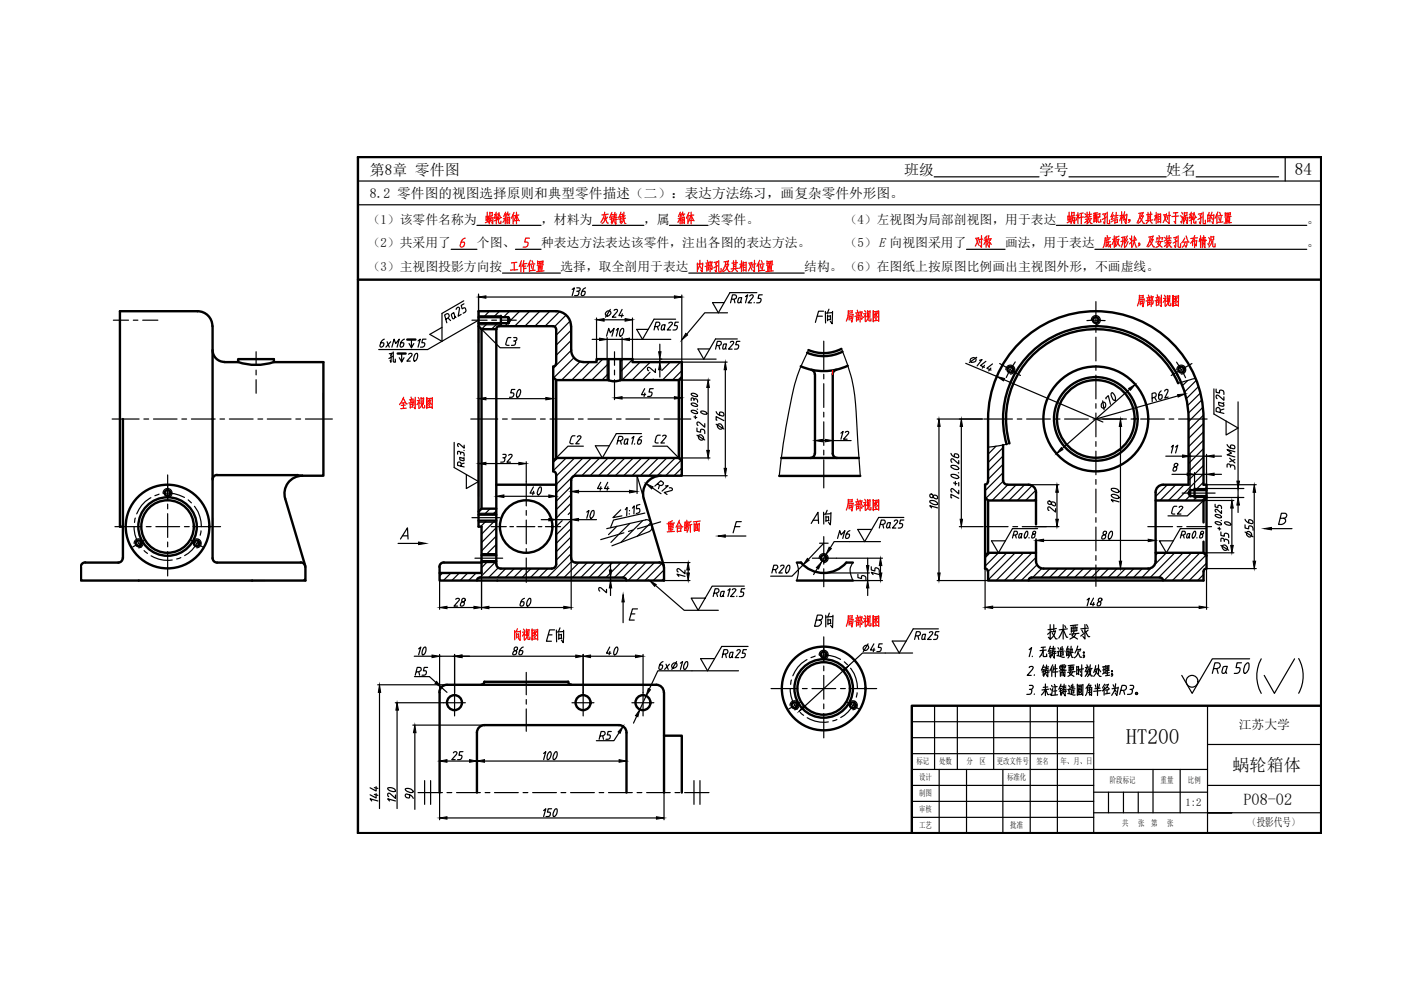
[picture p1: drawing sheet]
<svg xmlns="http://www.w3.org/2000/svg" width="297mm" height="210mm" viewBox="0 0 297 210" stroke-linecap="round" stroke-linejoin="round" font-family="sans-serif">
<g fill="none" stroke="#000" stroke-width=".51">
<path d="M45 69.1a3.2 3.2 0 0 0-3.1-3.1h-16.5v45.7h.7M45.1 69.2v49.1M45.1 74.2a2.52 2.52 0 0 0 2.5 2.5M47.6 76.8h2.9v-.7h7.6v.7h10.5v24.1h-4.5M50.5 76.8a12 12 0 0 0 7.6 0M101.5 69.2l.6 .6v38.1l-.6 .6M101.5 67.3h6.3M101.5 68.5h6.3M102.1 69.8h3.1v49.8M105.9 69.2h11.4M106.2 67v1.9M107.8 67.3l.3 .6-.3 .6z"/>
<path d="M117.3 69.2a.61 .61 0 0 1 .6 .6M117.3 80l.6 .6M117.3 77.8v22.1M117.9 77.1a.61 .61 0 0 1-.6 .6M117.9 66a3.2 3.2 0 0 1 3.2 3.1M117.9 66h-16.4v45.7h.6v9.8h-8.9M117.9 69.8v7.3M121.1 69.2v5M121.1 74.2a2.52 2.52 0 0 0 2.5 2.5M123.6 76.8h2.9v-.7h7.6v.7h10.5v24.1h-22.5a.95 .95 0 0 0-1 .9v16.5M129 76.1v4.5h-11.1M131.6 76.1v4.5h12.3"/>
<path d="M144.6 80l-.7 .6M172 78.4a.95 .95 0 0 1 .7 .9M172.8 79.4v16.8M177.3 78.4a.95 .95 0 0 0-.7 1v16.7a.95 .95 0 0 0 .9 1M178.4 74a8.2 8.2 0 0 1-7 .2M178.6 74.6a8.9 8.9 0 0 1-7.5 .2M179.7 77.5a12 12 0 0 1-9.9 .2M26.1 88.8v29.5M117.3 99.9a.61 .61 0 0 1 .6 .6M117.9 80.6v16.5M117.9 97.1l-.6 .6M117.9 97.1h26"/>
<path d="M129 80.6l1 .2 1.5-.2M143.9 80.6v16.5M143.9 97.1l.7 .6M165.6 97.1h16.5M172.7 96.1a.95 .95 0 0 1-.9 1M212.7 94.3v7.5a.95 .95 0 0 0 .9 1M213.4 94.2a19.7 19.7 0 0 1 16.2-24.9 19.7 19.7 0 0 1 22.4 19.5v14h-5.4M249.8 81.3a19 19 0 0 0-23.9-10.4 19 19 0 0 0-11.9 23.1M18.1 119.2a.95 .95 0 0 0-1 1M26 118.3a.95 .95 0 0 1-.9 1h-7M45.1 118.3a.95 .95 0 0 0 .9 1M46 100.7a.95 .95 0 0 0-.9 .9"/>
<path d="M46 119.3l17.8-.1a.95 .95 0 0 1 .9 1M46 100.7h17.1M60.5 105.8l4.2 14.2M63 100.7l1.1 .2a3.8 3.8 0 0 0-3.6 4.8M101.5 109.1h3.7M101.5 110.4h3.7M102.1 119.3l-8-.1a.95 .95 0 0 0-.9 1v2.9h47.6v-2.9M102.1 119h3.1M102.1 117.7h3.1M102.1 107.9h3.1M105.2 119.6a.95 .95 0 0 0 1 1M105.2 102.8h12.7"/>
<path d="M117.9 100.6v19M117.9 119.6a.95 .95 0 0 1-.9 1h-10.8M121.1 118.3a.95 .95 0 0 0 1 1h17.7M136.5 105.8l4.2 14.2M139.8 119.2a.95 .95 0 0 1 .9 1M140.1 100.9a3.8 3.8 0 0 0-3.6 4.8M165.2 100.9h17.2M169.8 119.3a6.3 6.3 0 0 0 9.6 0M179.5 119.3h1.3M208.8 102.7l.5-.2 .2-.4v-13.3a22.8 22.8 0 0 1 22.8-22.8 22.8 22.8 0 0 1 22.9 22.8v14h.6v17.8a.61 .61 0 0 0-.6 .6v1.9h-45.7v-1.9a.69 .69 0 0 0-.7-.6l.1-17.8M208.9 105.5l.6 .6v11.1l-.6 .6M209.5 106.1h10.2"/>
<path d="M209.5 117.2h10.2M213.6 102.8h4.5a1.59 1.59 0 0 1 1.6 1.6M219.7 119a1.59 1.59 0 0 0 1.5 1.6h22.2M219.7 114.6v4.4M245 106.1h10.2M245 117.2h10.2M245 119a1.59 1.59 0 0 1-1.6 1.6M246.6 102.8a1.59 1.59 0 0 0-1.6 1.6v14.6M252.3 103.9v1.3l-.3-.7zM252.3 103.9h3.5M252.3 105.2h3.5M253.3 103.6v1.9"/>
<path d="M255.2 106.1v4.7M255.2 114.8v2.4M255.2 117.2l.6 .6M255.8 105.5l-.6 .6M17.2 120.2v2.9h47.6v-2.9M101.7 122.5a.61 .61 0 0 0-.6 .6M101.8 122.5h30.4a.61 .61 0 0 1 .6 .6M168.9 123.1h11.9M246 122.5a.61 .61 0 0 1 .6 .6M246 122.5h-27.3a.61 .61 0 0 0-.6 .6M93.2 146.8v21.2M101.1 155.3v12.7"/>
<path d="M101.1 155.3a1.59 1.59 0 0 1 1.6-1.6h28.5a1.59 1.59 0 0 1 1.6 1.6M102.7 144.5a.61 .61 0 0 1-.6 .6M102.7 144.6l17.8-.1a.61 .61 0 0 0 .6 .6M132.8 155.3v12.7M139.2 145.2a1.59 1.59 0 0 1 1.5 1.6M139.2 145.2h-44.5a1.59 1.59 0 0 0-1.5 1.6M140.8 156h3.8v12M140.8 146.8v21.2"/>
<circle cx="214.2" cy="78.4" r=".61"/>
<circle cx="232.3" cy="67.9" r=".61"/>
<circle cx="250.5" cy="78.4" r=".61"/>
<circle cx="232.3" cy="88.8" r="11.1"/>
<circle cx="232.3" cy="88.8" r="8.9"/>
<circle cx="232.3" cy="88.8" r="8.2"/>
<circle cx="29.4" cy="115.2" r=".61"/>
<circle cx="35.5" cy="111.6" r="8.9"/>
<circle cx="35.5" cy="111.6" r="6.2"/>
<circle cx="35.5" cy="111.6" r="5.6"/>
<circle cx="35.5" cy="104.5" r=".61"/>
<circle cx="41.7" cy="115.2" r=".61"/>
<circle cx="111.6" cy="111.6" r="5.6"/>
<circle cx="174.6" cy="118.3" r=".61"/>
<circle cx="174.6" cy="138.8" r=".61"/>
<circle cx="96.4" cy="149" r="1.59"/>
<circle cx="123.6" cy="149" r="1.59"/>
<circle cx="136.3" cy="149" r="1.59"/>
<circle cx="168.5" cy="149.5" r=".61"/>
<circle cx="174.6" cy="146" r="8.9"/>
<circle cx="174.6" cy="146" r="6.2"/>
<circle cx="174.6" cy="146" r="5.6"/>
<circle cx="180.8" cy="149.5" r=".61"/>
</g>
<g fill="none" stroke="#000" stroke-width=".25">
<path d="M58.1 76.8h6.2M94.6 67.7a.87 .87 0 0 0 .6-.8l-.3-.4-.6 .3 .4 1.6M95 67.5l.5 .5M96.5 67.2l-.2 .3-.3 .1-.3-.8v-.2l.5-.3 .3 .9 .2 .1M96.7 65.6l.2-.4 .4-.1 .1 .3-.3 1.6 .7-.3M98.3 63.8l-4.6 2.6v6l-2.6-1.5 2.6-1.5M98.4 64.4l-.6 .4 .2 .7 .4-.2 .3 .2a.54 .54 0 0 1-.1 .7l-.4 .2M101.5 62.3v10.4M101.5 67.9l-10.8 6.2h-10.4M102.1 69.8l3.9 3.9h4.2M103 63h40M121.3 61.4l.5-.4-.5 1.7"/>
<path d="M122.3 61.8h.4v.6l-.2 .2-.7 .1M122.3 61h.5a.38 .38 0 0 1 .2 .5 .38 .38 0 0 1-.5 .3M124.1 61l-.6 .5-.2 1.1a.52 .52 0 0 0 .7-.2 .52 .52 0 0 0-.1-.6h-.4M125.5 72h1.6M126.5 67.4v8.7M128.7 71.6v4.5M131.9 71.6v4.5M133.5 72h8.7M134.1 67.4v8.7h17.7M134.1 76.8h6.2M138.7 67.7l-2.5 4.3-1.2-2.2h2.4M139.9 73v1.6"/>
<path d="M144.6 62.6v19.6M144.6 76.8h9.6M151.7 71.9l-2.5 4.2-1.2-2.1h2.5M153.8 78.4v20.9M155.1 63.4h.5a.48 .48 0 0 0 .5-.3 .48 .48 0 0 0-.3-.6h-.5l-.4 1.7M155.6 63.5l.2 .7M157 64l-.2 .2h-.4l.3-1.1h.6l-.3 .9 .2 .2M158.1 62.9l.4-.4-.4 1.7M158.9 62.8l.4-.3 .4 .2-.1 .4-1 1.1h.7M159.9 64.1v.1M160.5 62h-5.7l-2.5 4.3-1.2-2.1h2.4M161.6 62.5h-.7l-.2 .8h.5l.2 .4-.3 .5h-.7"/>
<path d="M25.4 84.1v4.7M25.4 97.9v7.4M68.6 83.4v1.3M96.3 93.8v5.3l5.2 3-2.6 1.5v-3M97.6 96.3l.2-.4 .4 .1 .2 .7M97.6 96.1a.36 .36 0 0 0-.2-.4 .36 .36 0 0 0-.4 .1v.5M97.8 98.8v-.4a.39 .39 0 0 0-.3-.4 .39 .39 0 0 0-.5 .2v.5l1.4 .3M98.4 95.5h.1M98.4 97.1l-.2 .1-.7-.2 .1 .6h.8l-.2-.4M98.4 94.4v.6l-1-.9a.31 .31 0 0 0-.4 .2 .31 .31 0 0 0 .2 .4M98.4 98.2l-.6 .2M101.5 84.1v4.7"/>
<path d="M101.5 97.9v7.4M103 98.3h7M103 84.5h12.7M105.2 88.8v16.8M111.6 97.9v4.2M117.3 84.1v4.7M123.7 94.6h-3.3l-2.5 2.5M130.3 83.4v1.3M131 93.5h.6a.48 .48 0 0 0 .5-.4 .48 .48 0 0 0-.4-.6h-.5l-.4 1.7M131.6 93.5l.1 .7M131.9 84.4h11.1M133 94l-.5 .2-.2-.3 .3-.8h.6l-.2 .9 .1 .2"/>
<path d="M134 92.9l.4-.4-.4 1.7M134.6 94.1l-.1 .1M136 91.9h-5.3l-3 5.2-1.5-2.6h3M136.1 92.5l-.5 .3-.3 .4-.1 .8 .3 .2 .3-.1 .2-.6v-.2l-.6-.1M138.4 94.6h3.1l2.4 2.5h6.6M143.9 80.6h6.6M144.6 83.4v1.3M146.5 85.6a.89 .89 0 0 1 1.4 .5 1.08 1.08 0 0 1-1.4-.5zM146.6 83.4a.81 .81 0 0 1 1.2 .7 1.16 1.16 0 0 1-1.3-.6zM147.1 84.9l.1-.3h.5l.2 .7M147.1 84.7a.32 .32 0 0 0-.2-.3 .32 .32 0 0 0-.4 .1v.4M150.1 82.2v13.3"/>
<path d="M172.8 93v3.2M174.4 93.4h.6M176.6 93v3.2M198.7 88.8h9.7M199.1 90.4v31.1M201.6 98.8a1.22 1.22 0 0 1 1.7 .5 1.08 1.08 0 0 1-1.6-.2zM201.6 96.1l.1 .2a1.64 1.64 0 0 0 1.5 .7l-.1-.6-.4-.2-.3 .1-.1 .5M203.3 97.6v.8l-1.3-1.1a.38 .38 0 0 0-.4 .3 .38 .38 0 0 0 .2 .4M203.8 90.4v19.7M212.4 80.3l21.4 9.2M237.6 90.4v28.6M239.5 82.5l-14.3 12.6"/>
<path d="M244.3 84.4l.5-.2a.48 .48 0 0 0 .3-.5 .48 .48 0 0 0-.4-.4l-.5 .1 .1 1.8M244.8 84.3l.4 .6M246.2 82.9l-.2 .1a1.48 1.48 0 0 0-.2 1.7l.4-.1 .2-.7-.1-.2-.6 .1M246.9 82.9l.5-.4 .2 .2v.4l-.6 1.3 .7-.2M249.1 98.3l-.1 .2a.41 .41 0 0 0 0 .4 .41 .41 0 0 0 .5 .1 .54 .54 0 0 1-.1 .7 .54 .54 0 0 1-.7 .1 .7 .7 0 0 1 .8-.9l.2-.5zM249.8 83.9l-17.4 4.9M252.3 96.3v7.6M252.3 96.7h3.5M255.8 96.3v7.6M257.4 87.8l5.1 2.9-2.5 1.5v-2.9M257.4 96.7h1.6M262.5 85.2v16.8"/>
<path d="M45.1 109.8v1.9M84.4 115.2h4.4M84.9 114.3l1.5-2.4 .1 2.4M85.3 113.6h1.1M106.8 105.2h9.6M114.8 110.2h1.6M117.9 104.8v1.3M117.9 109.8v1.9M117.9 110.2h3.2M119.9 107.9l-1.3 1.3M121.1 101.8v2.8M121.1 109.8v1.9"/>
<path d="M121.1 118.3v10.9M122.7 104.2h10.8M129.4 119.3v1.5M132.6 108.1l.4-.5-.1 1.7M133.4 108.9v.1M133.5 108.2v.1M134.1 107.7l.4-.4-.1 1.7M135.1 100.9v3.7M135.7 107l-.7 .1-.1 .8h.7l.1 .5-.2 .3-.6 .2M138.3 103.4l1.9 1.3M139.4 102.6l.5 .3a.49 .49 0 0 0 .6-.1 .49 .49 0 0 0 0-.6l-.4-.3-1.3 1.2M139.8 102.9l-.2 .7"/>
<path d="M140.6 119.3h5.7M141.1 103h.6l-1.3 1.1M141.9 103.4h.5l.2 .4-1.8 .6 .6 .4M144.4 100.9h9.8M153.8 113.7h4.3M155.8 111.7h1.1M157.2 110.6h-1.1l-.7 2.4M174.7 115.2l-3.3 3.4M175.2 117.5l-1 1.7M177.3 118.3h9.8M180.1 114.8h6.6M186.3 109.7l-3 5.1-1.5-2.5h3"/>
<path d="M203.4 111.7h5M214.9 113.4h.4a.42 .42 0 0 0 .4-.3 .42 .42 0 0 0-.2-.5h-.5l-.3 1.5M215.3 113.5l.2 .6M216.5 113.9l-.3 .2-.2-.1 .1-.7 .6-.2-.2 .8 .1 .2M217.6 112.7l.1-.1a.87 .87 0 0 1-.5 1.4 1.37 1.37 0 0 1 .4-1.3zM218.1 102.8h6.4M218.2 114v.1M219.1 112.7l-.2 .4 .4 .2a.48 .48 0 0 1 0 .6 .48 .48 0 0 1-.5 .2 .57 .57 0 0 1 0-.7 .57 .57 0 0 1 .6-.2 .31 .31 0 0 0 .2-.4 .31 .31 0 0 0-.5-.1zM219.4 111.7h5.1M219.7 114.2v3M220 112.1h-5.3l-3 5.1-1.5-2.5h3M221.3 114.6h22.1"/>
<path d="M235.6 105a1.11 1.11 0 0 1 1.6 .6 1.35 1.35 0 0 1-1.6-.6zM235.7 103.6a1.04 1.04 0 0 1 1.5 .7 1.35 1.35 0 0 1-1.6-.6zM236 106.4l-.4-.5 1.7 .5M245 114.2v3M248.5 100.6h3.2M250.5 113.4h.4a.42 .42 0 0 0 .4-.3 .42 .42 0 0 0-.2-.5h-.5l-.3 1.5M250.9 113.5l.2 .6M252.1 113.9l-.3 .2-.2-.1 .1-.7 .6-.2-.2 .8 .1 .2M253.2 112.7l.1-.1a.87 .87 0 0 1-.5 1.4 1.37 1.37 0 0 1 .4-1.3zM253.3 100.2v3.4M253.3 100.6h2.5M253.8 114v.1"/>
<path d="M254.7 112.7l-.2 .4 .4 .2a.48 .48 0 0 1 0 .6 .48 .48 0 0 1-.5 .2 .56 .56 0 0 1 0-.6 .56 .56 0 0 1 .6-.3l.2-.4-.2-.2zM255.2 117.2h6.4M255.6 112.1h-5.3l-3 5.1-1.5-2.5h3M255.6 102.8h10.7M255.8 105.5h7.9M255.8 103.6h7.9M257.4 100.6h1.6M257.6 106.9v.6l.6 .1 .1-.4h.4l.2 .2 .1 .5M259 108.3v.6l-.9-.8-.3-.1-.2 .3 .2 .3M261.2 107.7v7.9M261.6 106.1h-6.4l-3.5 3.3h-4.1M262.5 103.6v1.9"/>
<path d="M262.5 107.1v1.6M265.9 104.4v14.6M269.6 112.1h4.3M271.5 109.9h.8a.57 .57 0 0 0 .5-.4 .57 .57 0 0 0-.2-.6l-.9-.1-.6 2.4a1.39 1.39 0 0 0 1.5-.6v-.4l-.5-.3M53 123.1h3.2M93.2 123.1v6.1M93.2 138.8v8M93.2 139.1h3.2M96.4 138.8v8M97.9 139.1h24.2M102.1 120.8v8.4M103.7 128.8h15.8"/>
<path d="M123.6 138.8v8.6M125.2 139.1h9.5M129 122.5h3.2M129 123.1h3.2M132.1 127.6v4.4M133.8 130.2h.8M135.2 129.1h-1.1l-.7 2.4h1.1M136.3 138.8v8M140.6 123.1h5.7M151.4 125.8a.89 .89 0 0 0 1-.4l-.1-.5-.7-.1-.4 1.7M151.9 125.8l.2 .7M153 137.1l-3 5.1-1.5-2.6h3"/>
<path d="M153.3 126.3l-.3 .2-.2-.1 .1-.8 .1-.2h.6l-.3 .9 .1 .2M154.3 125.2l.5-.4-.5 1.7M155.3 125l.3-.2 .4 .2-1.1 1.5h.7M156.2 126.4v.1M157.8 124.3h-6.8l-3 5.1-1.5-2.6h3M157.9 124.8h-.7l-.2 .7h.5l.2 .4a.51 .51 0 0 1-.5 .6h-.5M173.3 120.5l-.8 1.3M174.7 123.1h12.4M174.7 121.5h9.6M184 124.7v1.6M193.5 138.5h-10.6l-3 2.7M193.6 133.3l-2.9 5.2-1.5-2.6h2.9"/>
<path d="M198.7 123.1h10.8M208.9 120.6v8.6M210.5 128.8h43.7M218.2 137.7l.5-.4-.5 1.9M218.9 139.1l-.1 .1M220.8 138.9l-.4 .4M221.9 138.7v.5h-.6l-.1-.1M222.6 138v1.2M222.9 138.8l-.3 .5M223.3 137l-.2 1.6-.4 .9M223.5 138.2v1.4l-.2-.3M224.4 138.5l-.1 .5 1.4 .3"/>
<path d="M226.9 138.9l-.5 .6M227 138.4l.3 1h.2M228.6 138.4l.4 .9h.3M228.6 138l-.2 .8-.6 .7M229.9 139v.4h-.3M232.4 120.6h5.6M255.6 120.6h10.7M255.8 120.6v8.6M265 139.7h-8l-4.2 7.3-2.2-3.8M267.4 139.7a7.5 7.5 0 0 0 0 7.3M274.5 139.7l-4.3 7.3-2.2-3.8M275.3 139.6a7.6 7.6 0 0 1 0 7.4"/>
<path d="M80.1 145.2h14.7M80.5 146.8v24.6M83.8 149h10.2M84.2 149v22.4M87.5 153.7h15.2M88 155.3v16.3M93.6 145.7l1.2 1.1M115.3 159.8l.4-.4-.4 1.7M116.5 159.4h.1a1.08 1.08 0 0 1-.5 1.6 1.61 1.61 0 0 1 .4-1.6zM117.8 159.4h.1a1.08 1.08 0 0 1-.5 1.6 1.46 1.46 0 0 1 .4-1.6zM135 151.9l-.7 1.4M137 147.6l-1.3 2.8"/>
<path d="M140.6 140.3l-.2 .1a1.27 1.27 0 0 0-.5 1.5 .56 .56 0 0 0 .5-.3 .56 .56 0 0 0-.1-.6h-.4M141.2 140.8l.5 1.1M141.9 140.8l-1 1.1M142.6 140.8l.6-.3a.55 .55 0 0 1 .1 1 .55 .55 0 0 1-.9-.3zM143.5 140.3l-1.1 1.6M144.3 140.6l.4-.3-.4 1.6M145.4 140.4l.3-.1a1.22 1.22 0 0 1-.6 1.6 1.08 1.08 0 0 1 .3-1.5zM156.6 142.2h-17.1l-1.8 3.9M178.8 142.2l-8.2 7.6M218.2 141.5l.4-.2 .5 .2-.2 .4-1.1 1.3h.8M218.3 146.2l.4 .1v.6a.77 .77 0 0 1-1 .3M218.3 145.3h.5a.46 .46 0 0 1 .2 .6 .46 .46 0 0 1-.5 .3"/>
<path d="M219.3 143.1v.1M219.3 147.1v.1M221.2 142v1.2M221.3 141l-.5 1.1M221.4 142.4l-.5 .1M221.4 141.9l-.4 .1M221.4 142.8l-.2 .4M221.5 141.4l-.4 .1M221.6 146.2l-.8 1.1M221.6 145v2.5M221.7 142.7l.1 .3M221.7 146.2l.5 1.1h.2"/>
<path d="M221.9 141l-.3 1.5-.3 .9M222.2 142.2v1.3l-.3-.3M222.2 145.7h-1M222.2 141.7l-.6 .1M222.3 141.4l-.7 .1M222.4 146.1l-1.5 .2M222.4 142.1l-.9 .1M222.4 142.5l-.7 .1M222.7 146l.2 .3M223 145.3l.1 .4M223 141.5v1.9M223.2 146l-.3 1.5-.2-.4"/>
<path d="M223.2 141l-.6 1.2M223.5 141.3l-.3 1.1M223.5 145.1l.3 .4M223.7 145.6v1.7M223.8 140.9v2.6M224.1 146.5h-.7M224.1 141.8h-.7M224.1 145.6l-.8 .1M224.2 147.3l-1.1 .1M224.3 142.4l-1.1 .1M224.7 141.2l-.1 .5M224.8 142.5v.9"/>
<path d="M224.9 146v1.2l.2-.4M224.9 145.1l-.4 1.1M225.1 141.6l-.3 .1M225.1 141.9l-.3 .1M225.1 146.4l-.5 .1M225.1 146h-.4M225.2 145.5l-.4 .1M225.3 141v1M225.3 142.2l-.1 1.1M225.4 146.8l.1 .3M225.5 142.5v.8M225.6 145.1l-.2 1.5-.5 .9"/>
<path d="M225.7 141.8l-.2 .1M225.7 141l-.8 .1M225.7 141.5l-.2 .1M225.8 142.4l-.1 1-.1-.2M225.8 142.5l-1 .1M225.8 146.2v1.4l-.2-.3M225.9 141.2l-1.2 .2M226 141.1l-.2 .4M226 145.8l-.7 .1M226 145.4l-.8 .2M226 142.1l-1.4 .2M226.1 146.1l-.9 .1"/>
<path d="M226.1 146.5l-.6 .1M226.4 147.1h.2M226.6 145.3l.2 .4M226.7 141.4v.9M226.8 146l-.2 1.1 1.4 .2M226.8 142.8l.9 .6M226.8 146.1l-.4 .1M226.9 141.1v.9M227.1 142.1l-.3 .8M227.1 146.4v.7M227.2 145.3l-.2 .7M227.3 141v1"/>
<path d="M227.4 142.4l-.3 .6-.7 .4M227.4 145.1v1M227.6 142l-.9 .1M227.6 141.4v.6M227.6 141.5h-.9M227.7 146.4l-.6 .1M227.7 146.4l-.1 .5M227.7 146.9l-.6 .1M227.7 141l-1.2 .1M227.7 145.7h-.6M227.9 146l-1 .2M228 142.4l-1.6 .2"/>
<path d="M228.3 141.3v1.7M228.4 147.3l1.1-.1 .1 .2M228.4 145.1v2.3M228.6 142l-.3 .1M228.7 141.4h-.4M228.7 141.3v1.7M228.7 146v.8M228.7 142.8l-.4 .1M228.8 145.5v.5M228.9 142.1l.2 .4M229 146.3l-.2 .7-.2 .2M229 146.7l.3 .4"/>
<path d="M229.3 145.4v.5l-.5 .1M229.3 145.5l-.5 .1M229.3 146.1l-.6 .1M229.3 146v.7M229.3 141v2.4l-.3-.4M229.6 145.2l-1.2 .1M229.6 145.1v2.3M229.7 141.8l-.9 .1M230.3 142.3l.4 .7M230.4 141.7l-.3 .7M230.4 141l.2 .4M230.6 145.9l.9-.2-.1 1.8-.2-.3"/>
<path d="M230.6 145.7l-.2 1.4-.2 .4M230.7 142l-.2 .6-.4 .8M230.7 141.7l.1 .3M230.9 145l-.7 1M231 142.2l.3 1.1h.3M231 141.4l-.9 .1M231 145.9v1.5M231.2 141l-.4 1.5M231.3 145.3l-.6 .1M231.3 145.3l-.3 .5M231.3 146.2l-.6 .1M231.3 146.8h-.6"/>
<path d="M231.3 141.8l-.3 1.2-.4 .5M231.5 141.7l-.5 .1M232.1 142.2l1.1 1.2h.3M232.2 145.2l.2 .5M232.3 141.1l-.4 1.5M232.6 141.8l-.4 .1M232.6 141.7l-.3 1.2-.4 .5M232.7 145v2.5M232.9 141v1.9M233 141.8l.4 .6M233.1 145.1l-.2 .9M233.2 145.9l-1.1 .1"/>
<path d="M233.5 146.4l-1.6 .2M233.8 146.5l.3-.5v1.4M234 141.4v1.3M234.2 145.1l-.4 .8M234.3 145.7l-.2 .3M234.3 141.3l-.5 .1M234.3 141.9l-.5 .2M234.4 141.1l.1 1.3M234.4 142.5l-.6 .4M234.7 145.7l.5 .3M234.7 146.3v.8M234.8 141.2v2"/>
<path d="M234.9 145.1l-.5 .2M235 141.6l-.4 .1M235 145.1l-.7 1M235.1 141.1v1M235.1 141.2l-.6 .1M235.1 146.2l-.7 .1M235.1 142.1l-.6 .1M235.2 142.6l-.8 .2M235.3 143.2l-.9 .1M235.3 147l-1 .1M235.8 143h.1M235.8 142.4h.1"/>
<path d="M235.9 143l-.1 .3-.2 .1M236 145.2l.2 .5M236.5 146.3l.2 .4M236.5 145l-.3 1.5-.5 .9M237.1 145.8l-1.3 .2M237.1 145.7l-.3 1.8-.3-.5M237.7 146.4h.5a.54 .54 0 0 0 .6-.5 .54 .54 0 0 0-.4-.6h-.5l-.5 1.9M238.2 146.5l.2 .7M239.6 146.2l.5 .2a.75 .75 0 0 1-.3 .7 .75 .75 0 0 1-.8 .1M239.6 145.3h.5a.46 .46 0 0 1 .2 .6 .46 .46 0 0 1-.5 .3M82.3 167a1.04 1.04 0 0 1 1.5 .8 1.35 1.35 0 0 1-1.6-.7zM82.6 169.8l-.4-.4 1.6 .4"/>
<path d="M83.8 168.6v.7l-1.1-1-.3-.1-.2 .4 .2 .3M93.2 168v5.8M94.8 173.4h44.4M102.7 161.4h28.6M140.8 168v5.8"/>
<circle cx="235.8" cy="142.3" r=".11"/>
<circle cx="235.8" cy="143" r=".11"/>
<circle cx="235.8" cy="142.3" r=".06"/>
<circle cx="235.8" cy="143" r=".06"/>
<circle cx="241" cy="147" r=".23"/>
<circle cx="241" cy="147" r=".19"/>
<circle cx="252.7" cy="144.4" r="1.25"/>
</g>
<g fill="#000" stroke="#000" stroke-width=".21">
<path d="M101.5 63l1.5-.3v.5zM139.6 74.6h.6l-.3 1.5zM143 62.7l1.6 .3-1.6 .2zM153.8 76.8l.2 1.6h-.5zM101.5 98.3l1.5-.3v.5zM101.5 84.5l1.5-.2v.5zM110 98l1.6 .3-1.6 .2zM115.7 84.3l1.6 .2-1.6 .3zM130.3 84.4l1.6-.3v.5zM143 84.1l1.6 .3-1.6 .2zM149.8 95.5h.6l-.3 1.6zM150.1 80.6l.3 1.6h-.6z"/>
<path d="M153.5 99.3h.5l-.2 1.6zM172.8 93.4l1.6-.2v.5zM175 93.2l1.6 .2-1.6 .3zM199.1 88.8l.2 1.6h-.5zM203.8 88.8l.3 1.6h-.5zM225 94.9l.4 .4-1.4 .9zM239.3 82.4l1.4-.9-1 1.2zM249.7 83.7l1.6-.2-1.5 .7zM255.8 96.7l1.6-.2v.5zM88.8 114.9l1.5 .3-1.5 .3zM105.2 105.2l1.6-.3v.6zM116.4 109.9l1.5 .3-1.5 .2z"/>
<path d="M116.4 104.9l1.5 .3-1.5 .3zM121.1 104.2l1.6-.2v.5zM121.1 110.2l1.6-.3v.5zM133.5 104l1.6 .2-1.6 .3zM137 102.6l1.5 .6-.3 .5zM152.2 113.7l1.6-.3v.5zM171.2 118.4l.4 .4-1.3 .9zM175.8 116l.5 .3-1.1 1.2zM203.6 110.1h.5l-.3 1.6zM219.7 114.6l1.6-.3v.5zM224.1 102.8l.3 1.6h-.6zM223.8 110.1h.6l-.3 1.6z"/>
<path d="M237.3 119h.5l-.2 1.6zM243.4 114.3l1.6 .3-1.6 .2zM251.7 100.3l1.6 .3-1.6 .2zM255.8 100.6l1.6-.3v.5zM261.2 106.1l.3 1.6h-.6zM262.5 105.5l.3 1.6h-.6zM262.2 102h.6l-.3 1.6zM265.7 119h.5l-.3 1.6zM265.9 102.8l.3 1.6h-.5zM268 112.1l1.6-.3v.5zM93.2 128.8l1.6-.2v.5zM96.4 139.1l1.5-.2v.5z"/>
<path d="M100.5 128.6l1.6 .2-1.6 .3zM102.1 128.8l1.6-.2v.5zM119.5 128.6l1.6 .2-1.6 .3zM122.1 138.9l1.5 .2-1.5 .3zM123.6 139.1l1.6-.2v.5zM129.2 120.8h.5l-.3 1.7zM132.1 126.1l.3 1.5h-.5zM134.7 138.9l1.6 .2-1.6 .3zM174.2 119.2l-.6 1.4-.5-.3zM198.8 121.5h.5l-.2 1.6zM208.9 128.8l1.6-.3v.5zM254.2 128.5l1.6 .3-1.6 .2z"/>
<path d="M80.5 145.2l.2 1.6h-.5zM84.2 149l.3 1.6h-.6zM88 153.7l.2 1.6h-.5zM92.6 144.5l1 1.2-1.4-.8zM135.7 150.4l-.5 1.6-.5-.2zM137.4 146l.5 .2-.9 1.4zM170.4 149.5l.4 .4-1.4 .9zM178.6 142.1l1.3-.9-1 1.2zM93.2 173.4l1.6-.2v.5zM101.1 161.4l1.6-.3v.5zM131.3 161.1l1.5 .3-1.5 .2zM139.2 173.2l1.6 .2-1.6 .3z"/>
</g>
<!-- layer: 0 -->
<g fill="none" stroke="#000" stroke-width=".25">
<path d="M75.9 38.4h204.2M198.1 37.5h22.2M226.6 37.5h20.7M253.6 37.5h17.5M272.5 33.3v5.1M75.9 43.4h204.2M95.7 52.9h5.4M101.1 47.8h13.6M106.5 57.9h12.3M125.6 47.8h10.9M146 57.9h24.5M224 47.8h53.1"/>
<path d="M232.1 52.9h45M101.5 67h4.7M101.5 68.9h4.7M103.4 68.5l-1.3 1.3M103.7 66l-1.2 1.3M105.5 68.5l-1.3 1.3M105.9 66l-1.3 1.3M107.6 68.5l-.6 .7M108 66l-1.2 1.3M110.2 66l-2.2 2.2M112.3 66l-3.2 3.2M114.5 66l-3.2 3.2"/>
<path d="M116.6 66l-3.2 3.2M118.6 66.1l-3 3.1M120 66.8l-2.4 2.4M120.9 68.1l-3 3M121.1 70l-3.2 3.2M121.1 72.2l-3.2 3.1M121.1 74.3l-3.8 3.8M121.7 75.8l-4.3 4.3M123 76.7l-3.9 3.9M125 76.8l-3.8 3.8M127.8 76.1l-4.5 4.5M128.7 76.1v4.5"/>
<path d="M129 77l-3.5 3.6M129 79.2l-1.4 1.4M131.9 76.1v4.5l3.8-3.8M132.1 76.1l-.5 .6M134.1 76.2l-2.5 2.6M137.8 76.8l-3.8 3.8M142.1 76.8l-1.8 1.8M144.3 76.8l-3.9 3.8M144.6 78.6l-2 2M154.2 66.3h-4.8l-3.8 4.6M171.4 74.2a34.4 34.4 0 0 0-3.5 9.7l-1.8 10.2-.9 6.8M178.4 74a34.7 34.7 0 0 1 3.1 13.2l.9 13.7"/>
<path d="M213.3 78.4a.95 .95 0 0 1 .9-1 .95 .95 0 0 1 1 1 .95 .95 0 0 1-1 .9M231.4 67.9a.95 .95 0 0 1 .9-1 .95 .95 0 0 1 1 1 .95 .95 0 0 1-1 .9M249.5 78.4a.95 .95 0 0 1 .9-1 .95 .95 0 0 1 1 1 .95 .95 0 0 1-.9 .9M118.3 97.1l-1 .9M120 97.1l-2.7 2.7M121.8 97.1l-3.9 3.9M123.6 97.1l-5.7 5.6M125.4 97.1l-7.5 7.4M127.2 97.1l-3.9 3.8M128.9 97.1l-3.8 3.8M130.7 97.1l-3.8 3.8M132.5 97.1l-3.8 3.8"/>
<path d="M134.3 97.1l-3.8 3.8M136 97.1l-3.8 3.8M137.8 97.1l-3.8 3.8M139.6 97.1l-3.8 3.8M141.4 97.1l-3.8 3.8M143.2 97.1l-3.9 3.8M144.4 97.6l-3.3 3.3M144.6 99.2l-1.7 1.7M211.2 94.6l-1.7 1.7M212.7 94.9l-3.2 3.2M212.7 96.7l-3.2 3.2M212.7 98.5l-3.2 3.1"/>
<path d="M214 94l-2.2 .5-2.3 .3M251.8 80.7l-1.1 1.1M253.5 80.2l-3.7 1.1M253.6 80.6l-2.5 2.5M254.1 81.9l-2.6 2.6M254.5 83.3l-2.7 2.7M254.8 84.8l-2.8 2.8M255 86.3l-3 3.1M255.2 88l-3.2 3.2M255.2 89.8l-3.2 3.1M255.2 91.6l-3.2 3.1M255.2 93.3l-3.2 3.2"/>
<path d="M255.2 95.1l-3.2 3.2M255.2 96.9l-3.2 3.2M255.2 98.7l-3.2 3.1M28.4 115.2a.95 .95 0 0 1 1-1 .95 .95 0 0 1 .9 1 .95 .95 0 0 1-.9 .9M34.6 104.5a.95 .95 0 0 1 .9-.9 .95 .95 0 0 1 1 .9 .95 .95 0 0 1-1 1M40.8 115.2a.95 .95 0 0 1 .9-1 .95 .95 0 0 1 1 1 .95 .95 0 0 1-1 .9M101.5 108.8h3.7M101.5 110.7h3.7M102.1 119.3h3.1M102.1 117.4h3.1M102.1 107.9l-.6 .6M103.2 110.4l-1.3 1.3"/>
<path d="M103.5 119l-1.4 1.4M103.9 107.9l-1.3 1.2M104.9 110.4l-2.8 2.9M105.2 115.4l-2.2 2.3M105.2 108.3l-.8 .8M105.2 111.9l-3.1 3.1M105.2 113.7l-3.1 3.1M105.2 117.2l-.4 .5M105.2 119l-3.4 3.5M118.6 109.2l-.7 .6M119.2 110.4l-1.3 1.2M121.1 103.1l-3.2 3.2"/>
<path d="M121.1 104.9l-3.2 3.2M121.1 106.7l-1.3 1.3M121.1 108.4l-.6 .7M121.1 110.3l-3.2 3.1M121.1 112l-3.2 3.2M121.1 113.8l-3.2 3.2M121.1 115.6l-3.2 3.2M121.1 117.4l-5.1 5.1M121.3 118.9l-3.5 3.6M122.8 119.3l-3.2 3.2M124.5 119.3l-3.1 3.2M126.3 119.3l-3.2 3.2"/>
<path d="M128.1 119.3l-3.2 3.2M129.9 119.3l-3.2 3.2M130.8 111.6l-1.8 1.8M131.6 108.1l-1.7 1.7 2-.4M131.6 119.3l-3.1 3.2M133.4 119.3l-3.2 3.2M133.5 111l-4 4M135.1 100.9l1.4 4.9M135.2 119.3l-3.2 3.2M136.3 110.4l-4.6 4.6M136.7 108.8l-6.6 1.5-.7 1.6M136.9 110.2a.95 .95 0 0 1 1.1 .7"/>
<path d="M136.9 110.2l-8.3 1.9M137 119.3l-3.8 3.8M137.7 112.7l-8 3M138 110.8l-2.9 2.9M138.2 111.5a.95 .95 0 0 1-.6 1.2M138.8 119.3l-3.9 3.8M140.4 119.5l-3.7 3.6M173.7 118.4a.95 .95 0 0 1 .9-1 .95 .95 0 0 1 1 .9 .95 .95 0 0 1-1 1M173.8 115.2h1.8M180.8 119.3a3.3 3.3 0 0 0 0 3.8M209.9 117.2l-1 1.1M211.7 117.2l-2.8 2.8"/>
<path d="M212.7 100.2l-3.8 3.8M212.7 102l-3.7 3.6M213.5 117.2l-4 4M213.7 102.8l-3.4 3.3M215.3 117.2l-5.8 5.8M215.5 102.8l-3.4 3.3M217 117.2l-5.8 5.9M217.2 102.8l-3.3 3.3M218.8 103l-3.1 3.1M218.8 117.2l-5.8 5.9M219.6 104l-2.1 2.1M219.7 105.7l-.5 .4"/>
<path d="M219.7 118.2l-5 4.9M219.9 119.7l-3.4 3.4M245.5 117.2l-.5 .5M247.3 117.2l-2.4 2.5M247.5 102.8l-2.5 2.5M249.1 117.2l-5.2 5.3M249.3 102.8l-3.4 3.3M250.9 117.2l-5.3 5.3M251.1 102.8l-3.4 3.3M252.6 117.2l-5.8 5.9M253.3 103.6h2.5M253.3 105.5h2.5"/>
<path d="M254 105.2l-.9 .9M254.4 117.2l-5.8 5.9M255.2 100.4l-5.7 5.7M255.2 102.2l-1.7 1.7M255.7 117.7l-5.4 5.4M255.8 105.2l-1 .9M255.8 103.4l-.5 .5M255.8 119.4l-3.7 3.7M64.8 122.6l-.5 .5M93.8 121.5l-.6 .6M95.6 121.5l-1.6 1.6M97.4 121.5l-1.6 1.6"/>
<path d="M99.2 121.5l-1.6 1.6M101 121.5l-1.7 1.6M105.6 120.4l-2 2.1M107.2 120.6l-1.8 1.9M109 120.6l-1.9 1.9M110.8 120.6l-1.9 1.9M112.6 120.6l-1.9 1.9M114.4 120.6l-1.9 1.9M116.1 120.6l-1.9 1.9M139 124.1l6.1 5.3h7.2M140.8 120.8l-2.3 2.3M140.8 122.6l-.5 .5"/>
<path d="M173.7 138.8a.95 .95 0 0 1 .9-.9 .95 .95 0 0 1 1 .9 .95 .95 0 0 1-1 1M220.9 120.5l-2 2M222.6 120.6l-1.9 1.9M224.4 120.6l-1.9 1.9M226.2 120.6l-1.9 1.9M228 120.6l-2 1.9M229.7 120.6l-1.9 1.9M231.5 120.6l-1.9 1.9M233.3 120.6l-1.9 1.9M235.1 120.6l-1.9 1.9M236.8 120.6l-1.9 1.9M238.6 120.6l-1.9 1.9"/>
<path d="M240.4 120.6l-1.9 1.9M242.2 120.6l-1.9 1.9M244.1 120.4l-2 2.1M255.2 121.8l-1.3 1.3M167.5 149.6a.95 .95 0 0 1 .9-1 .95 .95 0 0 1 1 .9 .95 .95 0 0 1-.9 1M179.9 149.6a.95 .95 0 0 1 .9-1 .95 .95 0 0 1 1 .9 .95 .95 0 0 1-1 1M193.3 159.8h38.6M193.3 156.4h38.6M193.3 153h38.6M198.1 149.6v13.5M203 149.6v13.5M210.7 149.6v13.5"/>
<path d="M218.4 149.6v27M224.2 149.6v27M231.9 149.6v27M256 157.8h24.1M256 149.6v27M193.3 166.5h38.6M193.3 173.3h38.6M193.3 169.9h38.6M193.3 163.1h62.7M199.1 163.1v13.5M204.9 163.1v13.5M212.6 163.1v13.5"/>
<path d="M231.9 172.3h48.2M231.9 168h24.1M235 168v4.3M238.2 168v4.3M241.3 168v4.3M244.5 163.1v9.2M250.2 163.1v9.2M256 166.5h24.1M261.2 172.3h-5.2h5.2"/>
</g>
<g fill="none" stroke="#000" stroke-width=".25">
<path d="M24 67.9h3.2M28.3 67.9h.9M30.3 67.9h3.2M54.3 74.6v2.9M54.3 78.5v1M100.1 67.9h3.2M104.3 67.9h1M106.3 67.9h3.2M130.3 74.6v2.9M130.3 78.5v1M174.7 72.3v6M174.7 79.4v.9"/>
<path d="M211.9 77.1l4.5 2.5M215.3 76.7l-2 3.3M230.4 68h3.9M232.4 64v4.4M232.4 69.5v1M232.4 71.5v5M232.4 77.5v1M232.4 79.5v5.1M249.5 76.8l1.9 3.3M252.7 77.1l-4.4 2.5M23.8 88.8h5.7M30.5 88.8h1"/>
<path d="M32.5 88.8h5M38.6 88.8h1M40.6 88.8h5M46.6 88.8h1M48.6 88.8h5.1M54.3 80.5v2.9M54.7 88.8h1M56.7 88.8h5M62.7 88.8h1M64.8 88.8h5.7M99.8 88.8h5.7M106.5 88.8h1.1"/>
<path d="M108.5 88.8h5.1M114.6 88.8h1M116.6 88.8h5.1M122.6 88.8h1M124.7 88.8h5M130.3 80.5v2.9M130.7 88.8h1M132.7 88.8h5M138.8 88.8h1M140.8 88.8h5.7M174.7 81.4v5M174.7 87.4v1"/>
<path d="M174.7 89.4v5M174.7 95.4v1.1M174.7 97.5v5.9M208.6 88.8h6.1M215.7 88.8h.9M217.7 88.8h5M223.7 88.8h1M225.7 88.8h5M232.4 87.6v5M232.4 93.6v1M232.4 95.7v5M239.8 88.8h1"/>
<path d="M241.8 88.8h5.1M247.9 88.8h1M249.9 88.8h6M24.4 111.7h5.6M28.4 111.7a6.7 6.7 0 0 0 1.5 4.3M28.7 109.8l-.2 1M30.6 116.7l.7 .6M30.6 114.6l-2.5 1.4M31 111.7h1M32 105.5a6.3 6.3 0 0 0-3 3.5M32 117.8a6.6 6.6 0 0 0 4.5 .9M33 111.7h5.1"/>
<path d="M33.7 104.8l-.9 .3M34.6 104.6a7.3 7.3 0 0 1 4.5 .9M35.5 100.7v5.2M35.5 106.9v1M35.5 108.9v5M35.5 114.9v1M35.5 117v5.1M38.3 118.2l-.8 .3M39.1 111.7h1M39.9 106l.7 .6M40.6 114.6l2.4 1.4M41.1 111.7h5.7"/>
<path d="M41.2 107.3a6.4 6.4 0 0 1 1.5 4.4M42.1 114.4a6.9 6.9 0 0 1-3 3.4M42.6 112.6l-.2 .9M100.1 109.8h5.8M100.7 118.3h5.9M104.1 111.7h3.2M108.1 111.7h.8M109.6 111.7h3.8M111.6 108.2v1M111.6 110.3v5M111.6 116.3v1M111.6 118.3v5.2"/>
<path d="M114.1 111.7h.8M115.6 111.7h3.3M132.3 113l-4.9 1.4M134.2 112.4l-.9 .3M140.1 110.6l-4.9 1.5M172.2 118.3h5.1M174.7 113.8v3.8M174.7 118.6v1M208.6 111.7h5.1M214.7 111.7h1.1M216.7 111.7h5.2M232.4 101.7v1"/>
<path d="M232.4 103.7v5M232.4 109.8v.9M232.4 117.8v1M232.4 119.8v4.5M243.4 111.7h5.2M249.6 111.7h1M250.6 104.5h7M251.6 111.7h5.3M171.1 139.9a6.3 6.3 0 0 0-3 3.4M172.8 139.1l-.9 .3M173.7 138.9a7.3 7.3 0 0 1 4.5 .9M174.7 120.6v3.8"/>
<path d="M174.7 135v5.2M94 149h4.7M96.4 146.8v5M111.6 142.6v4.7M111.6 148.3v1M111.6 150.3v4.8M121.3 149h4.6M123.6 146.8v5M134 149h4.6M136.3 146.8v5M163.5 146h5.6M167.5 146a6.9 6.9 0 0 0 1.5 4.4"/>
<path d="M167.8 144.2l-.2 .9M169.7 151l.7 .7M169.7 148.9l-2.5 1.4M170.1 146h1M171.1 152.2a6.6 6.6 0 0 0 4.5 .9M172.2 146h5M174.7 141.2v1M174.7 143.2v5M174.7 149.3v1M174.7 151.3v5.1M177.4 152.6l-.8 .3M178.2 146h1"/>
<path d="M179 140.3l.7 .7M179.7 148.9l2.4 1.4M180.2 146h5.7M180.3 141.7a6.4 6.4 0 0 1 1.5 4.3M181.3 148.7a6.7 6.7 0 0 1-3 3.4M181.7 146.9l-.1 .9M88.6 168h5.2M94.8 168h1M96.8 168h5M102.9 168h1M104.8 168h5.1M110.9 168h1"/>
<path d="M112.9 168h5.1M118.9 168h1.1M121 168h5M127 168h1M129 168h5.1M135.1 168h1M137.1 168h5M143.1 168h1M145.1 168h5.2"/>
</g>
<!-- layer: 0 -->
<path d="M137.7 123.1l1.4 .8-.3 .4z" fill="#000" stroke="#000" stroke-width=".21"/>
<path d="M75.9 33.3h204.2v143.3h-204.2zM75.9 59.3h204.2M280.1 149.6h-86.8v27" fill="none" stroke="#000" stroke-width=".51"/>
<path d="M91.3 165.5v5M147.1 165.5v5M148.4 165.5v5" fill="none" stroke="#000" stroke-width=".25"/>
<g fill="none" stroke="#f00" stroke-width=".25">
<path d="M98.6 50.5a1.59 1.59 0 0 0-1 1.8 .64 .64 0 0 0 .8-.2 .64 .64 0 0 0 .1-.7l-.7-.1M112.3 50.5h-.9l-.2 .8 .7 .1v.7l-.5 .3h-.5M147.9 55.8v1.9M148.3 56.4l.4 .6M148.4 55.2l-.1 1.3-.4 .6M149 55.9l-1.1 .1M149 55.8l-.1 1.9-.3-.4M149.8 55.9l.1 .4M149.8 56.6v.9M150 55.2l.1 .4M150.2 55.7l-.1 .7M150.2 56.8h-.4"/>
<path d="M150.3 56.6l-.1 .6M150.3 57.2l-.5 .1M150.4 55.7l-.7 .1M150.5 56.3l-1 .2M150.6 55.4v2.3M150.9 55.6l-.3 .1M151 55.5l-.2 .7 .2 .3-.1 .7-.2-.3M151.7 56l.2 .2-.1 1.5-.2-.4M152.1 55.5l-.7 .2M152.1 55.4l-.3 .6M152.2 56.3l-.9 .5M152.4 55.2v2.4l.1 .1h.4v-.8"/>
<path d="M153.4 57.1l-.3 .4M153.8 56.2l.7 1.4h.3M153.9 55.5l-.1 .7-.4 .9M154.5 56l-.5 .1M154.5 55.3l-.4 .8M154.5 55.4l-1 .1M154.5 56l-.7 1.3-.4 .3M155.5 55.3v1.7M155.6 57.1l-.5 .6M155.9 57.1l.5 .5M155.9 56.1h-.4M155.9 56.5h-.4"/>
<path d="M156 55.2v1.7M156.4 55.7l-1.2 .1M156.5 56.9l-1.5 .1M157.2 55.3v2.4M157.4 56.4l-.2-.3-.4 .8M157.4 56h-.5M157.6 55.5v2M158 56.2h-.4M158 56.7l-.4 .1M158.2 55.7h-.6M158.2 55.6v1.9M158.2 57.3h-.6"/>
<path d="M158.9 56l.5 1.2M159.4 55.7l-.7 .1M159.4 55.6l-.7 1.8M159.6 56.3l.1 .5M160 55.2v2.5l-.3-.4M160.3 56h-.8M160.9 55.7v2M161.1 55.2l-.6 1.3M161.2 56.3l.2 .6M161.4 55.3l.2 .4M161.8 56.2l-.2 1.1M162 56h-.9"/>
<path d="M162.1 57.3l-1.1 .1M162.6 55.3v.7M162.8 56.4v1.2M163 55.5v.3M163.2 56l-.1 .5M163.4 57.2l-.6 .1M163.4 57h-.6M163.4 56.7l-.6 .1M163.4 55.5l-.1 .3M163.5 56.4l-.7 .1M163.6 56.3l-.1 1.2M163.7 55.4l-1.1 .1"/>
<path d="M163.7 55.3v.5M163.7 55.8l-1.1 .1M163.9 56.1l-1.4 .1M163.9 57.4l-1.5 .2M226.4 45.8v.9M226.7 45v2M226.9 46.9l-.6 .3M226.9 46.8v.3M226.9 45.9h-.5M226.9 45.8v.7M226.9 46.5l-.5 .1M227.1 46.1v1.3"/>
<path d="M227.2 45.2l.5-.2v.7l-.5 .1M227.2 45v.9M227.4 46.6l.4 .4M227.5 45.8l-.1 .8-.3 .5M227.9 46l-.1 1.4-.2-.3M227.9 46.1l-.8 .2M228.5 45.7l-.4 1.1M228.5 45.8l.3 .5M228.5 45.1v2.3M228.8 45.6l-.6 .1M229.3 45.2v2.3M229.6 45.2l-.6 .1"/>
<path d="M229.7 46l-.8 .1M230 45.3l.3 .3M230.5 45.7l-.5 .4M230.5 45v1.3M230.5 46.8v.6M230.7 46.1l.1 .2M230.8 46.5l.5 .9h.2M230.8 46.4l-.8 .8M230.9 47.1l-.5 .4M231 44.9v1.1M231.3 46.6l-.3 .2M231.3 45.9l-.6 .1"/>
<path d="M231.5 45.4l-.9 .1M231.5 46.3l-1.4 .2M231.9 45.5v1.6M232.1 45.2v1.2M232.3 45.2v1.1h.1M232.4 46.6h-.3M232.4 46.8l-.5 .1M232.5 45.5v1.7M232.5 45.6l-.6 .1M232.7 45.1l-.9 .1M232.8 45.9v1.1l.6 .1-.1-.5M233.2 46l-.4 .1"/>
<path d="M233.2 45.2v.8M233.2 45.3l-.5 .1M234.1 45.7l.2 .2-.1 1.6-.2-.4M234.3 50.4l-.2 1.7-.2 .4M234.5 45.3l-.7 .1M234.5 45.2l-.3 .6M234.5 50.8v1.4M234.6 46l-.9 .6M234.7 49.9l.2 .5M234.8 45v2.3l.1 .1h.4l-.1-.7M234.8 52l.2 .4M234.9 51.7l-.4 .6"/>
<path d="M234.9 50.8l.2 1.1 .3 .5v-.6M235.2 50.7l-.7 .3M235.4 51.3l-.9 .1M235.4 50.4l-1.1 .1M236 45l-.4 .9M236 45.8l-.5 .2M236.1 46.4l-.5 .2M236.1 46.8l-.5 .3M236.1 45.6l-.4 .9M236.2 50v2.5M236.2 50.8l-.4 1M236.2 51l.3 .3"/>
<path d="M236.4 46.5v.9M236.5 50.7h-.6M236.6 50.2l-.2 2M236.7 45l-.1 1.2M236.8 50.8l.4-.1-.2 .8-.5 .8M236.8 51l.5 1.1h.1M236.9 46.6l-.5 .1M236.9 47.1l-.5 .1M236.9 46.6v.5M237 46.2l-.7 .1M237.1 45.7l-.9 .1M237.3 50.1l-.7 .3"/>
<path d="M237.8 45.7l-.4 1.1M237.8 44.9v2.5M237.8 46l.3 .2M238 51.7l-.3 .7M238.1 50.4l-.1 1.4M238.2 45.6l-.8 .1M238.4 50.3v2.1M238.4 44.9l-.3 1.4M238.4 45.9l-.2 .7M238.5 46.3l.2 .5M238.6 46.6l-.4 .1M238.6 50.2l-.8 .2"/>
<path d="M238.7 51l-1.1 .2M238.9 45.4l-.2 2-.3-.4M238.9 45.5l-.6 .2M239 50l-.4 .8M239 50.7l-.5 .9M239.2 51.2l-.5 1-.3 .3M239.5 46.7h.1M239.6 46.7l-.1 .3-.3 .1M239.6 50.5l.2 .4M239.9 51.3l-.4 .4M239.9 50v2.4M240.4 51l.5 1.4h.1"/>
<path d="M240.5 50.1l-.1 1.3-.4 1.1M240.7 50.4l.1 .3M241 50.9l-.9 .1M241.3 46.8l-.2 .5M241.5 51.7h.1M241.7 46l.7 1.4h.3M241.7 51.7l-.1 .3-.3 .1M241.8 45.2l-.1 .8-.4 .9M242.3 45.1l-.9 .1M242.4 45.8l-.4 .1M242.4 45l-.4 .8M242.4 45.7l-.6 1.3-.5 .4"/>
<path d="M243.4 45v1.7M243.4 51.8l-.2 .5M243.5 46.8l-.5 .6M243.8 51l.7 1.4h.3M243.8 45.8l-.4 .1M243.8 46.2l-.4 .1M243.9 50.2l-.1 .8-.4 .9M243.9 46.9l.4 .5M244 44.9l-.1 1.8M244.2 45.4l-1.1 .1M244.4 46.6l-1.5 .2M244.5 50.1l-1 .2"/>
<path d="M244.5 50.7l-.4 .9-.7 .8M244.5 50.8l-.4 .1M244.5 50l-.4 .9M245.1 45v2.4M245.3 46.2l-.2-.4-.3 .9M245.3 45.7l-.5 .1M245.3 50.4v.5M245.5 51.7l.9 .7M245.5 45.3v1.9M245.7 49.9l.2 .5M245.8 50.6l-.3 1.2M245.9 45.9l-.4 .1"/>
<path d="M245.9 46.4l-.4 .1M246.1 45.4l-.6 .1M246.1 45.3v1.9M246.1 47l-.6 .1M246.1 51.2a1.32 1.32 0 0 1-1 1.3M246.5 50.4l-1.2 .1M246.5 50.4l-.1 .4M246.6 51.2l-1.5 .1M246.8 45.7l.5 1.3M246.9 50.3l.3 .3M247.3 45.5h-.6M247.3 45.3l-.7 1.9"/>
<path d="M247.4 50.8l-.5 .3M247.4 50v1.3M247.4 51.8v.6M247.5 46l.1 .5M247.6 51.1l.1 .2M247.6 51.5l.6 .9h.2M247.7 51.4l-.8 .9M247.8 52.1l-.5 .4M247.9 44.9v2.5l-.3-.3M247.9 49.9v1.1M248.1 51.6l-.2 .2M248.2 45.7l-.8 .1"/>
<path d="M248.2 51h-.6M248.3 50.4l-.8 .1M248.3 51.3l-1.3 .2M248.9 46.9l.3 .5M249.1 50.7l.2 .3-.1 1.5-.2-.4M249.2 45.1v2.3M249.5 50.3l-.7 .1M249.5 50.2l-.3 .6M249.6 51l-.9 .5M249.7 45.1l-.9 .1M249.8 50v2.3l.1 .1h.4v-.7M249.9 45.8l-1.4 .1"/>
<path d="M250.3 45.7l.3 .4M250.6 45l.2 .4M250.8 45.9l-.3 1.4-.2-.3M250.9 46v1.5M251.1 45v.9M251.2 50.5l-.6 1M251.3 51.3l-.2 .7-.4 .4M251.3 46.4l.3 .4M251.4 45.7l-.3 1.3M251.5 50l.5 1.3h.1M251.6 52l-.2 .4-.1-.3M251.7 45v.7h-.6"/>
<path d="M251.7 45.1l-.6 .1M251.7 51.2l-.1 .8M251.7 51.3h-.8M251.8 46l-.1 1.4-.2-.3M251.8 46.2l-.9 .1M252.6 45l-.4 1.2M252.6 45.7v1.8M252.8 46.1l-.6 .1M252.8 46.5l-.6 .3M252.8 51v1.1M252.9 45.3l-.7 .2M253.1 46v1.2l.5 .1v-.4"/>
<path d="M253.2 45.3l.3 .8h.2M253.2 45l-.4 1.3M253.3 50.7v1.8M253.3 49.9l-.5 1.1-.4 .6M253.4 46.1l-.3 .4M253.7 51l-.9 .2M253.7 51l-.1 1.2-.2-.4M253.9 50.4l-1.4 .2M254.4 45.7l.2 .2-.1 1.6-.2-.4M254.4 50.6l-.2 .7M254.5 50.5l.2 .4M254.5 50v2.5"/>
<path d="M254.8 45.3l-.7 .1M254.8 45.2l-.3 .6M254.9 46l-.9 .6M254.9 51.3v1.2M255.1 45v2.3l.1 .1h.4v-.7M255.2 50v1M255.4 51.9h-.5M255.4 51.6h-.5M255.5 51.2v1.3l-.2-.2M255.5 51.3h-.6M255.6 50.7h-.7M255.6 50.4h-.7"/>
<path d="M255.8 51h-1.1M256.1 45.6v1.5M256.3 50.4l.2 .3M256.4 45l-.2 .7M256.4 46.3h-.3M256.5 46.8l-.4 .1M256.5 45.7h-.4M256.6 45.6l-.1 1.5M256.6 50.9l-.4 1-.1-.2M256.7 50.1v.9M256.9 46.1l.1 .4M256.9 51.1l-.1 .6-.5 .7"/>
<path d="M256.9 45l-.2 1M257.1 51.1v1.1l.2 .2h.3v-.7M257.3 50.2h-.6M257.3 45.6l-.5 .1M257.3 50.1v.8M257.3 50.8l-.6 .1M257.4 45.5l-.2 1.9-.3-.4M258 45.5v1.9M258.2 44.9l-.6 1.4M258.4 46l.2 .7M258.6 45l.2 .5M258.9 46l-.2 1.1"/>
<path d="M259.2 45.7l-1 .1M259.3 47.1h-1.2M259.8 45.1v.6M259.9 46.2v1.1M260.2 45.2v.4M260.3 45.7v.6M260.5 47h-.6M260.5 46.7l-.6 .1M260.5 46.5h-.6M260.5 45.2v.4M260.7 46.2l-.8 .1M260.7 46.1v1.1"/>
<path d="M260.8 45.2h-1M260.9 45.1l-.1 .4M260.9 45.5l-1.1 .1M261 45.9l-1.3 .1M261.1 47.2l-1.6 .1M176.6 78.6v.8"/>
<circle cx="239.4" cy="46.7" r=".06"/>
<circle cx="239.4" cy="46.7" r=".11"/>
<circle cx="241.5" cy="51.7" r=".11"/>
<circle cx="241.5" cy="51.7" r=".06"/>
</g>
<g font-size="6.6" fill="#f00">
<text x="172.2" y="69.8">F向</text>
<text x="115" y="137.6">E向</text>
<text x="171.8" y="134.4">B向</text>
</g>
<g font-size="6.6">
<text x="237.8" y="88.2" transform="rotate(-90 237.8 88.2)">70</text>
<text x="171.1" y="112.5">A向</text>
<text x="221.2" y="136.9">技术要求</text>
</g>
<text font-size="6.2" x="204.6" y="79.7">144</text>
<text font-size="6.2" fill="#f00" x="178.5" y="109.7">局部视图</text>
<g font-size="5.7" fill="#f00">
<text x="102" y="48.7">蜗轮箱体</text>
<text x="126.6" y="48.7">灰铸铁</text>
<text x="142.9" y="48.7">箱体</text>
<text x="206" y="53.6">对称</text>
<text x="107.2" y="58.9">工作位置</text>
<text x="178.5" y="69.5">局部视图</text>
<text x="240.2" y="66.3">局部剖视图</text>
<text x="84" y="87.8">全剖视图</text>
<text x="140.4" y="113.9">重合断面</text>
<text x="108.3" y="136.9">向视图</text>
<text x="178.5" y="134.1">局部视图</text>
</g>
<g font-size="5.3">
<text x="81.5" y="78">孔 20</text>
<text x="256.1" y="143.9">Ra 50</text>
</g>
<g font-size="4.9">
<text x="127.4" y="68.4">24</text>
<text x="137.9" y="71.3">Ra25</text>
<text x="106.2" y="74.4">C3</text>
<text x="127.7" y="72.7">M10</text>
<text x="135.1" y="85.4">45</text>
<text x="260.7" y="88.9" transform="rotate(-90 260.7 88.9)">Ra25</text>
<text x="119.9" y="95.2">C2</text>
<text x="137.9" y="95.2">C2</text>
<text x="150.6" y="94.5" transform="rotate(-90 150.6 94.5)">52</text>
<text x="154.9" y="92.1" transform="rotate(-90 154.9 92.1)">76</text>
<text x="263.2" y="100.9" transform="rotate(-90 263.2 100.9)">3xM6</text>
<text x="111.5" y="106.2">40</text>
<text x="125.9" y="105.1">44</text>
<text x="123.5" y="111.1">10</text>
<text x="200" y="109" transform="rotate(-90 200 109)">108</text>
<text x="225.1" y="109.7" transform="rotate(-90 225.1 109.7)">28</text>
<text x="176.7" y="115.4">M6</text>
<text x="261.8" y="117.8" transform="rotate(-90 261.8 117.8)">35</text>
<text x="267.1" y="115" transform="rotate(-90 267.1 115)">56</text>
<text x="142.5" y="123.5">12</text>
<text x="162.6" y="122.8">R20</text>
<text x="183.8" y="123.1">15</text>
<text x="95.2" y="129.8">28</text>
<text x="109.4" y="129.8">60</text>
<text x="229.7" y="129.8">148</text>
<text x="193" y="136.9">Ra25</text>
<text x="87.8" y="140.1">10</text>
<text x="127.7" y="140.1">40</text>
<text x="152" y="140.8">Ra25</text>
<text x="182" y="139.3">45</text>
<text x="126.3" y="158">R5</text>
<text x="94.9" y="162.3">25</text>
<text x="81.5" y="171.1" transform="rotate(-90 81.5 171.1)">144</text>
<text x="88.9" y="170.4" transform="rotate(-90 88.9 170.4)">90</text>
</g>
<g font-size="4.9" fill="#f00">
<text x="185.6" y="113.2">Ra25</text>
<text x="107.9" y="140.1">86</text>
</g>
<text font-size="4.5" x="238.7" y="157.7">HT200</text>
<g font-size="4.4">
<text x="151" y="75.1">Ra25</text>
<text x="107.2" y="85.4">50</text>
<text x="177.4" y="94.2">12</text>
<text x="105.1" y="99.1">32</text>
<text x="250.8" y="97.4" transform="rotate(-90 250.8 97.4)">11</text>
<text x="247.6" y="110.1">C2</text>
<text x="232.8" y="115.4">80</text>
<text x="87.1" y="144.3">R5</text>
<text x="114.3" y="174.3">150</text>
</g>
<g font-size="4">
<text x="136.5" y="80.1">2</text>
<text x="201.4" y="104.4">±</text>
<text x="181" y="124.2">5</text>
<text x="125.9" y="127">2</text>
</g>
<g font-size="3.6">
<text x="274.6" y="37.1">84</text>
<text x="261.3" y="163.4">蜗轮箱体</text>
</g>
<text font-size="3.5" x="258.6" y="112.5">0</text>
<text font-size="3.4" x="263.6" y="170.7">P08-02</text>
<g font-size="3.2">
<text x="78.4" y="37.1">第8章 零件图</text>
<text x="191.7" y="37.1">班级</text>
<text x="220.3" y="37.1">学号</text>
<text x="247.3" y="37.1">姓名</text>
</g>
<text font-size="3.1" x="147.8" y="88.9">0</text>
<text font-size="2.9" x="78.4" y="42">8.2 零件图的视图选择原则和典型零件描述（二）：表达方法练习，画复杂零件外形图。</text>
<g font-size="2.7">
<text x="78" y="47.4">（1）该零件名称为</text>
<text x="114.7" y="47.4">，材料为</text>
<text x="136.5" y="47.4">，属</text>
<text x="150.1" y="47.4">类零件。</text>
<text x="179.1" y="47.4">（4）左视图为局部剖视图，用于表达</text>
<text x="277.1" y="47.4">。</text>
<text x="78" y="52.4">（2）共采用了</text>
<text x="101.1" y="52.4">个图、</text>
<text x="114.7" y="52.4">种表达方法表达该零件，注出各图的表达方法。</text>
<text x="179.1" y="52.4">（5）E 向视图采用了</text>
<text x="213.1" y="52.4">画法，用于表达</text>
<text x="277.1" y="52.4">。</text>
<text x="78" y="57.5">（3）主视图投影方向按</text>
<text x="118.8" y="57.5">选择，取全剖用于表达</text>
<text x="170.5" y="57.5">结构。（6）在图纸上按原图比例画出主视图外形，不画虚线。</text>
<text x="262.6" y="154.5">江苏大学</text>
</g>
<text font-size="2.4" x="264.7" y="175.1">（投影代号）</text>
<text font-size="2.3" x="251.4" y="170.8">1:2</text>
<g font-size="1.8">
<text x="194.3" y="162">标记</text>
<text x="194.9" y="165.4">设计</text>
<text x="199.1" y="162">处数</text>
<text x="204.9" y="162">分</text>
<text x="207.6" y="162">区</text>
<text x="211.3" y="162">更改文件号</text>
<text x="213.5" y="165.4">标准化</text>
<text x="224.9" y="162">年、月、日</text>
<text x="235.3" y="166.1">阶段标记</text>
<text x="246.1" y="166.1">重量</text>
<text x="251.9" y="166.1">比例</text>
<text x="194.9" y="172.2">审核</text>
<text x="194.9" y="168.8">制图</text>
<text x="194.9" y="175.5">工艺</text>
<text x="214.2" y="175.5">批准</text>
<text x="237.9" y="175.1">共</text>
<text x="241.3" y="175.1">张</text>
<text x="244.1" y="175.1">第</text>
<text x="247.5" y="175.1">张</text>
</g>
<text font-size="1.7" x="219.7" y="162">签名</text>
</svg>
